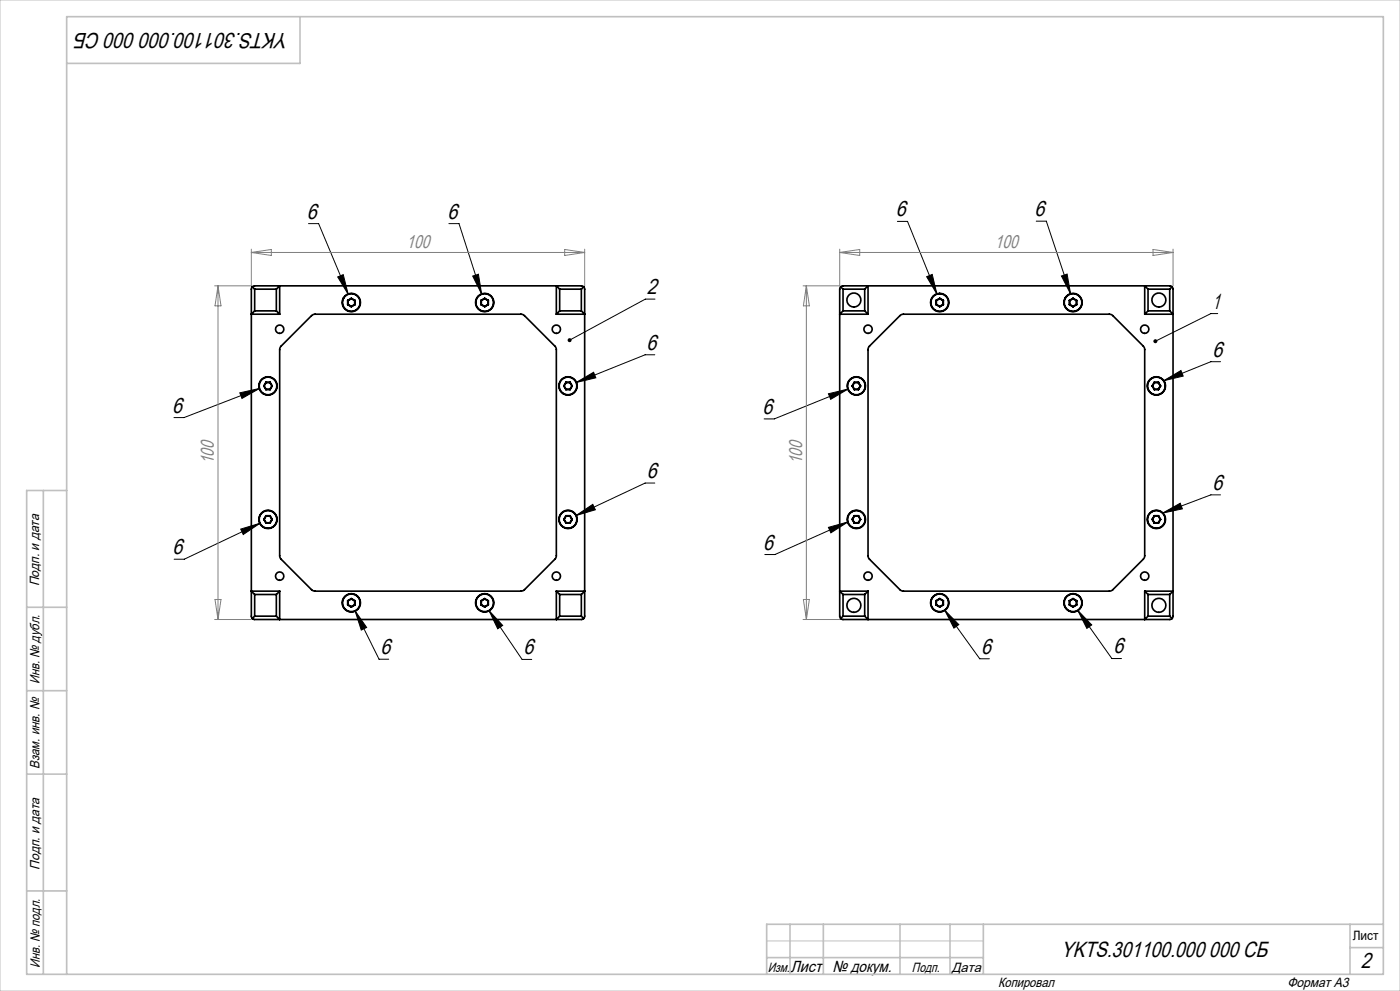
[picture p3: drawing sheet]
<svg xmlns="http://www.w3.org/2000/svg" width="420mm" height="297mm" viewBox="0 0 420 297" stroke-linecap="round" stroke-linejoin="round" font-family="sans-serif">
<g fill="none" stroke="#000" stroke-width=".3">
<path d="M92.6 67h3l8.9 21.2M134.7 67h3l6.8 21.2M269.2 66.4h3.1l8.8 21.7M310.9 66.3h3l7.3 21.8M101.3 83l1.7-.7 1.5 5.9zM141.8 82.7l1.7-.5 1 6zM196.5 89.6h-2.9l-22.7 12.3M278 82.9l1.7-.7 1.4 5.9zM318.4 82.7l1.7-.6 1.1 6zM365.3 94h-2l-16.7 8.3M71.9 117.7l6-1.3-5.3 3zM77.9 116.4l-22.7 8.7h-3"/>
<path d="M172.8 114.6l5.3-3 .6 1.6zM196.4 106.3h-2.9l-20.7 8.3M248.5 118l5.9-1.4-5.2 3.1zM254.4 116.6l-22.1 9h-3.1M349.1 114.1l5.2-3.1 .7 1.7zM366.2 108.4h-2.9l-14.2 5.7M72.2 158.6l5.8-1.8-5 3.4zM78 156.8l-22.7 10.8h-3.1M172.8 154.5l5-3.3 .8 1.6zM196.4 144.8h-2.9l-20.7 9.7M248.5 158.1l5.9-1.7-5.1 3.3zM254.4 156.4l-21.9 9.8h-3.1"/>
<path d="M348.8 153.8l5.3-3 .6 1.7zM366.2 148.3h-2.9l-14.5 5.5M106.5 183.1l3.5 4.9-1.6 .8zM106.5 183.1l7.2 14.5h2.9M146.7 183l4.1 4.4-1.5 1zM146.7 183l9.9 14.6h2.9M283.4 182.9l4.2 4.3-1.4 1zM283.4 182.9l10.5 14.5h2.9M323.3 182.9l4.2 4.4-1.4 1zM323.3 182.9l10.3 14.5h2.9"/>
</g>
<path d="M0 0h420v297h-420zM230 282h65" fill="none" stroke="#c0c0c0" stroke-width=".3"/>
<g fill="none" stroke="#c0c0c0" stroke-width=".5">
<path d="M90 5v14h-70M13 147v145M20 147h-12v145h407v-287h-395v287M8 182h12M8 207h12M8 232h12M8 267h12M237 277v15M247 277v15M270 277v15M285 277v15M295 277v15"/>
<path d="M405 277v15M415 277h-185v15M230 287h65M405 284h10"/>
</g>
<g fill="none" stroke="#808080" stroke-width=".3">
<path d="M75.4 74.7v11h-11M75.4 75.7h100M75.4 75.7l6-.9v1.8zM169.4 74.8l6 .9-6 .9zM175.4 74.7v11M251.9 75.7h100M251.9 74.7v11h-11M251.9 75.7l6-.9v1.8zM345.9 74.8l6 .9-6 .9zM351.9 74.7v11M65.4 85.7v100M65.4 85.7l.9 6h-1.8z"/>
<path d="M241.9 85.7l.9 6h-1.8zM241.9 85.7v100M64.5 179.7h1.8l-.9 6zM241 179.7h1.8l-.9 6zM64.4 185.7h11M240.9 185.7h11"/>
</g>
<path d="M170.5 101.5l-.1 .7 .5-.3-.5 .3a.6 .6 0 0 0 .8 .2 .6 .6 0 0 0 .1-.8 .6 .6 0 0 0-.8-.1zM172.8 114.6l5.3-3 .6 1.6zM172.8 154.5l5-3.3 .8 1.6zM146.7 183l4.1 4.4-1.5 1zM106.5 183.1l3.5 4.9-1.6 .8zM72.2 158.6l5.8-1.8-5 3.4zM71.9 117.7l6-1.3-5.3 3zM101.3 83l1.7-.7 1.5 5.9zM141.8 82.7l1.7-.5 1 6zM278 82.9l1.7-.7 1.4 5.9zM318.4 82.7l1.7-.6 1.1 6zM349.1 114.1l5.2-3.1 .7 1.7zM348.8 153.8l5.3-3 .6 1.7zM323.3 182.9l4.2 4.4-1.4 1zM283.4 182.9l4.2 4.3-1.4 1zM248.5 158.1l5.9-1.7-5.1 3.3zM248.5 118l5.9-1.4-5.2 3.1zM346.2 101.8l-.1 .7 .5-.2-.5 .2a.6 .6 0 0 0 .8 .3 .6 .6 0 0 0 .2-.9 .6 .6 0 0 0-.9-.1z" fill="#000"/>
<g fill="none" stroke="#000" stroke-width=".5">
<path d="M75.7 86l.7-.3h98l.7 .3M75.7 86l-.3 .7v98l.3 .7M75.7 86l.7 .7M76.4 86.7v6.5M76.4 93.2h6.5M76.4 86.7h6.5M76.4 93.2l-1 1h8.5M82.9 86.7l1-1v8.5M82.9 86.7v6.5M82.9 93.2l1 1M93.5 94.6l1-.4h61.9l.9 .4 9.3 9.2 .3 1v61.9l-.4 .9-9.3 9.2-.9 .4h-61.9l-.9-.5-9.3-9.2-.3-1v-61.9l.4-.9zM104.3 90l.1 .1"/>
<path d="M104.3 90v1.3M104.3 91.3l1.1 .6M104.4 91.2l-.1 .1M104.4 90.1v1.1M104.4 91.2l1 .6M105.4 91.8v.1M105.4 89.4v.1M105.4 89.4l1.1 .6M105.4 89.5l1 .6M105.4 89.4l-1.1 .6M105.4 89.5l-1 .6M106.4 91.2l.1 .1"/>
<path d="M106.4 91.2l-1 .6M106.4 90.1v1.1M106.5 90l-.1 .1M106.5 91.3l-1.1 .6M106.5 90v1.3M144.3 90l.1 .1M144.3 91.3l1.1 .6M144.3 90v1.3M144.4 91.2l-.1 .1M144.4 91.2l1 .6M144.4 90.1v1.1M145.4 89.4v.1"/>
<path d="M145.4 91.8v.1M145.4 89.4l-1.1 .6M145.4 89.5l-1 .6M145.4 89.4l1.1 .6M145.4 89.5l1 .6M146.4 91.2l.1 .1M146.4 91.2l-1 .6M146.4 90.1v1.1M146.5 90l-.1 .1M146.5 91.3l-1.1 .6M146.5 90v1.3M167.9 93.2l-1 1"/>
<path d="M167.9 93.2h6.5M167.9 86.7h6.5M167.9 86.7v6.5M167.9 86.7l-1-1v8.5M174.4 86.7v6.5M174.4 93.2l1 1h-8.5M175.1 86l.3 .7v98l-.3 .7M175.1 86l-.7 .7M252.2 86l.7-.3h98l.7 .3M252.2 86l-.3 .7v98l.3 .7M252.2 86l.7 .7M252.9 93.2h6.5"/>
<path d="M252.9 86.7h6.5M252.9 93.2l-1 1h8.5M252.9 86.7v6.5M259.4 86.7v6.5M259.4 86.7l1-1v8.5M259.4 93.2l1 1M280.8 90l.1 .1M280.8 91.3l1.1 .6M280.8 90v1.3M280.9 91.2l-.1 .1M280.9 91.2l1 .6M280.9 90.1v1.1"/>
<path d="M281.9 89.4v.1M281.9 91.8v.1M281.9 89.5l-1 .6M281.9 89.4l-1.1 .6M281.9 89.4l1.1 .6M281.9 89.5l1 .6M282.9 91.2l.1 .1M282.9 90.1v1.1M282.9 91.2l-1 .6M283 90l-.1 .1M283 90v1.3M283 91.3l-1.1 .6"/>
<path d="M320.8 90l.1 .1M320.8 90v1.3M320.8 91.3l1.1 .6M320.9 91.2l-.1 .1M320.9 90.1v1.1M320.9 91.2l1 .6M321.9 91.8v.1M321.9 89.4v.1M321.9 89.4l-1.1 .6M321.9 89.4l1.1 .6M321.9 89.5l-1 .6M321.9 89.5l1 .6"/>
<path d="M322.9 91.2l.1 .1M322.9 90.1v1.1M322.9 91.2l-1 .6M323 90l-.1 .1M323 91.3l-1.1 .6M323 90v1.3M344.4 93.2h6.5M344.4 86.7h6.5M344.4 86.7l-1-1v8.5M344.4 93.2l-1 1M344.4 86.7v6.5M350.9 93.2l1 1h-8.5"/>
<path d="M350.9 86.7v6.5M351.6 86l.3 .7v98l-.3 .7M351.6 86l-.7 .7M79.1 115.7h.1M79.1 115.7l.7 1.1M79.2 115.7l.6 1M79.8 114.6v.1M79.8 114.6h1.2M79.8 116.8h1.2M79.8 114.6l-.7 1.1M79.8 116.7v.1M79.8 114.7h1.2"/>
<path d="M79.8 116.7h1.2M79.8 114.7l-.6 1M81 116.7v.1M81 114.7l.6 1M81 114.6v.1M81 114.6l.7 1.1M81.6 115.7h.1M81.6 115.7l-.6 1M81.7 115.7l-.7 1.1M169.1 115.7h.1M169.1 115.7l.7 1.1M169.2 115.7l.6 1"/>
<path d="M169.8 114.6v.1M169.8 114.6l-.7 1.1M169.8 114.6h1.2M169.8 116.8h1.2M169.8 116.7v.1M169.8 114.7l-.6 1M169.8 114.7h1.2M169.8 116.7h1.2M171 116.7v.1M171 114.7l.6 1M171 114.6v.1M171 114.6l.7 1.1"/>
<path d="M171.6 115.7h.1M171.6 115.7l-.6 1M171.7 115.7l-.7 1.1M255.6 115.7h.2M255.6 115.7l.7 1.1M255.8 115.7l.5 1M256.3 114.6v.1M256.3 114.6h1.2M256.3 116.8h1.2M256.3 114.6l-.7 1.1M256.3 116.7v.1M256.3 114.7h1.2"/>
<path d="M256.3 116.7h1.2M256.3 114.7l-.5 1M257.5 116.7v.1M257.5 114.7l.6 1M257.5 114.6v.1M257.5 114.6l.7 1.1M258.1 115.7h.1M258.1 115.7l-.6 1M258.2 115.7l-.7 1.1M260.9 103.7l9.1-9.1 .9-.4h61.9l.9 .3 9.3 9.2 .4 .9v61.9l-.3 1-9.2 9.2-1 .5h-61.9l-.9-.4-9.2-9.2-.5-.9v-61.9zM345.6 115.7h.2M345.6 115.7l.7 1.1"/>
<path d="M345.8 115.7l.5 1M346.3 114.6v.1M346.3 114.6h1.2M346.3 116.8h1.2M346.3 114.6l-.7 1.1M346.3 116.7v.1M346.3 114.7h1.2M346.3 116.7h1.2M346.3 114.7l-.5 1M347.5 116.7v.1M347.5 114.7l.6 1M347.5 114.6v.1"/>
<path d="M347.5 114.6l.7 1.1M348.1 115.7h.1M348.1 115.7l-.6 1M348.2 115.7l-.7 1.1M79.1 155.7h.1M79.1 155.7l.7 1.1M79.2 155.7l.6 1M79.8 154.6v.1M79.8 156.8h1.2M79.8 154.6h1.2M79.8 154.6l-.7 1.1M79.8 156.7v.1"/>
<path d="M79.8 154.7h1.2M79.8 156.7h1.2M79.8 154.7l-.6 1M81 156.7v.1M81 154.7l.6 1M81 154.6v.1M81 154.6l.7 1.1M81.6 155.7h.1M81.6 155.7l-.6 1M81.7 155.7l-.7 1.1M169.1 155.7h.1M169.1 155.7l.7 1.1"/>
<path d="M169.2 155.7l.6 1M169.8 154.6v.1M169.8 156.8h1.2M169.8 154.6h1.2M169.8 154.6l-.7 1.1M169.8 156.7v.1M169.8 154.7h1.2M169.8 154.7l-.6 1M169.8 156.7h1.2M171 156.7v.1M171 154.7l.6 1M171 154.6v.1"/>
<path d="M171 154.6l.7 1.1M171.6 155.7h.1M171.6 155.7l-.6 1M171.7 155.7l-.7 1.1M255.6 155.7h.2M255.6 155.7l.7 1.1M255.8 155.7l.5 1M256.3 154.6v.1M256.3 156.8h1.2M256.3 154.6h1.2M256.3 154.6l-.7 1.1M256.3 156.7v.1"/>
<path d="M256.3 154.7h1.2M256.3 156.7h1.2M256.3 154.7l-.5 1M257.5 156.7v.1M257.5 154.7l.6 1M257.5 154.6v.1M257.5 154.6l.7 1.1M258.1 155.7h.1M258.1 155.7l-.6 1M258.2 155.7l-.7 1.1M345.6 155.7h.2M345.6 155.7l.7 1.1"/>
<path d="M345.8 155.7l.5 1M346.3 154.6v.1M346.3 156.8h1.2M346.3 154.6h1.2M346.3 154.6l-.7 1.1M346.3 156.7v.1M346.3 154.7h1.2M346.3 156.7h1.2M346.3 154.7l-.5 1M347.5 156.7v.1M347.5 154.7l.6 1M347.5 154.6v.1"/>
<path d="M347.5 154.6l.7 1.1M348.1 155.7h.1M348.1 155.7l-.6 1M348.2 155.7l-.7 1.1M76.4 178.2h6.5M76.4 178.2v6.5M82.9 178.2v6.5M83.9 177.2v8.5l-1-1M83.9 177.2h-8.5l1 1M83.9 177.2l-1 1M105.4 179.4v.1M105.4 179.4l1.1 .6"/>
<path d="M105.4 179.4l-1.1 .6M105.4 179.5l1 .6M105.4 179.5l-1 .6M145.4 179.4v.1M145.4 179.5l1 .6M145.4 179.4l1.1 .6M145.4 179.5l-1 .6M145.4 179.4l-1.1 .6M166.9 177.2h8.5l-1 1M166.9 177.2v8.5l1-1M166.9 177.2l1 1M167.9 178.2h6.5"/>
<path d="M167.9 178.2v6.5M174.4 178.2v6.5M252.9 178.2h6.5M252.9 178.2v6.5M259.4 178.2v6.5M260.4 177.2h-8.5l1 1M260.4 177.2l-1 1M260.4 177.2v8.5l-1-1M281.9 179.4v.1M281.9 179.4l-1.1 .6M281.9 179.4l1.1 .6M281.9 179.5l1 .6"/>
<path d="M281.9 179.5l-1 .6M321.9 179.4v.1M321.9 179.4l-1.1 .6M321.9 179.4l1.1 .6M321.9 179.5l-1 .6M321.9 179.5l1 .6M343.4 177.2h8.5l-1 1M343.4 177.2l1 1M343.4 177.2v8.5l1-1M344.4 178.2h6.5M344.4 178.2v6.5M350.9 178.2v6.5"/>
<path d="M75.7 185.4l.7 .3h98l.7-.3M76.4 184.7l-.7 .7M76.4 184.7h6.5M104.3 180l.1 .1M104.3 180v1.3M104.3 181.3l1.1 .6M104.4 181.2l-.1 .1M104.4 180.1v1.1M104.4 181.2l1 .6M105.4 181.8v.1M106.4 181.2l.1 .1M106.4 180.1v1.1"/>
<path d="M106.4 181.2l-1 .6M106.5 180l-.1 .1M106.5 180v1.3M106.5 181.3l-1.1 .6M144.3 180l.1 .1M144.3 180v1.3M144.3 181.3l1.1 .6M144.4 181.2l-.1 .1M144.4 180.1v1.1M144.4 181.2l1 .6M145.4 181.8v.1M146.4 181.2l.1 .1"/>
<path d="M146.4 180.1v1.1M146.4 181.2l-1 .6M146.5 180l-.1 .1M146.5 180v1.3M146.5 181.3l-1.1 .6M167.9 184.7h6.5M174.4 184.7l.7 .7M252.2 185.4l.7 .3h98l.7-.3M252.9 184.7h6.5M252.9 184.7l-.7 .7M280.8 180l.1 .1M280.8 180v1.3"/>
<path d="M280.8 181.3l1.1 .6M280.9 181.2l-.1 .1M280.9 180.1v1.1M280.9 181.2l1 .6M281.9 181.8v.1M282.9 181.2l.1 .1M282.9 180.1v1.1M282.9 181.2l-1 .6M283 180l-.1 .1M283 180v1.3M283 181.3l-1.1 .6M320.8 180l.1 .1"/>
<path d="M320.8 180v1.3M320.8 181.3l1.1 .6M320.9 181.2l-.1 .1M320.9 180.1v1.1M320.9 181.2l1 .6M321.9 181.8v.1M322.9 181.2l.1 .1M322.9 180.1v1.1M322.9 181.2l-1 .6M323 180l-.1 .1M323 180v1.3M323 181.3l-1.1 .6"/>
<path d="M344.4 184.7h6.5M350.9 184.7l.7 .7"/>
<circle cx="83.9" cy="98.7" r="1.25"/>
<circle cx="105.4" cy="90.7" r="2.75"/>
<circle cx="105.4" cy="90.7" r="2.65"/>
<circle cx="145.4" cy="90.7" r="2.75"/>
<circle cx="145.4" cy="90.7" r="2.65"/>
<circle cx="166.9" cy="98.7" r="1.25"/>
<circle cx="256.2" cy="89.9" r="2.1"/>
<circle cx="260.4" cy="98.7" r="1.25"/>
<circle cx="281.9" cy="90.7" r="2.75"/>
<circle cx="281.9" cy="90.7" r="2.65"/>
<circle cx="321.9" cy="90.7" r="2.65"/>
<circle cx="321.9" cy="90.7" r="2.75"/>
<circle cx="343.4" cy="98.7" r="1.25"/>
<circle cx="347.7" cy="89.9" r="2.1"/>
<circle cx="80.4" cy="115.7" r="2.75"/>
<circle cx="80.4" cy="115.7" r="2.65"/>
<circle cx="170.4" cy="115.7" r="2.65"/>
<circle cx="170.4" cy="115.7" r="2.75"/>
<circle cx="256.9" cy="115.7" r="2.65"/>
<circle cx="256.9" cy="115.7" r="2.75"/>
<circle cx="346.9" cy="115.7" r="2.65"/>
<circle cx="346.9" cy="115.7" r="2.75"/>
<circle cx="80.4" cy="155.7" r="2.65"/>
<circle cx="80.4" cy="155.7" r="2.75"/>
<circle cx="170.4" cy="155.7" r="2.75"/>
<circle cx="170.4" cy="155.7" r="2.65"/>
<circle cx="256.9" cy="155.7" r="2.65"/>
<circle cx="256.9" cy="155.7" r="2.75"/>
<circle cx="346.9" cy="155.7" r="2.65"/>
<circle cx="346.9" cy="155.7" r="2.75"/>
<circle cx="83.9" cy="172.7" r="1.25"/>
<circle cx="166.9" cy="172.7" r="1.25"/>
<circle cx="260.4" cy="172.7" r="1.25"/>
<circle cx="343.4" cy="172.7" r="1.25"/>
<circle cx="105.4" cy="180.7" r="2.65"/>
<circle cx="105.4" cy="180.7" r="2.75"/>
<circle cx="145.4" cy="180.7" r="2.65"/>
<circle cx="145.4" cy="180.7" r="2.75"/>
<circle cx="256.2" cy="181.4" r="2.1"/>
<circle cx="281.9" cy="180.7" r="2.75"/>
<circle cx="281.9" cy="180.7" r="2.65"/>
<circle cx="321.9" cy="180.7" r="2.65"/>
<circle cx="321.9" cy="180.7" r="2.75"/>
<circle cx="347.7" cy="181.4" r="2.1"/>
</g>
<g font-size="6.6">
<text x="86.6" y="9.9" transform="rotate(-180 86.6 9.9)">YKTS.301100.000 000 СБ</text>
<text x="92.1" y="65.5">6</text>
<text x="134.2" y="65.5">6</text>
<text x="268.7" y="64.9">6</text>
<text x="310.4" y="64.8">6</text>
<text x="194.1" y="88.1">2</text>
<text x="363.7" y="92.5">1</text>
<text x="194" y="104.8">6</text>
<text x="363.7" y="106.9">6</text>
<text x="51.7" y="123.7">6</text>
<text x="228.8" y="124">6</text>
<text x="194" y="143.3">6</text>
<text x="363.7" y="146.8">6</text>
<text x="51.7" y="166.1">6</text>
<text x="228.9" y="164.7">6</text>
<text x="114.2" y="196.1">6</text>
<text x="157.1" y="196.1">6</text>
<text x="294.4" y="196">6</text>
<text x="334" y="195.9">6</text>
<text x="318.3" y="286.7">YKTS.301100.000 000 СБ</text>
<text x="408.2" y="290.2">2</text>
</g>
<g font-size="5.6" fill="#808080">
<text x="122" y="74.4">100</text>
<text x="298.5" y="74.4">100</text>
<text x="64.1" y="139.1" transform="rotate(-90 64.1 139.1)">100</text>
<text x="240.7" y="139.1" transform="rotate(-90 240.7 139.1)">100</text>
</g>
<g font-size="4.8">
<text x="237.1" y="291.3">Лист</text>
<text x="249.8" y="291.2">№ докум.</text>
</g>
<g font-size="4">
<text x="11.7" y="175.7" transform="rotate(-90 11.7 175.7)">Подп. и дата</text>
<text x="11.8" y="205" transform="rotate(-90 11.8 205)">Инв. № дубл.</text>
<text x="11.9" y="230.4" transform="rotate(-90 11.9 230.4)">Взам. инв. №</text>
<text x="11.8" y="260.6" transform="rotate(-90 11.8 260.6)">Подп. и дата</text>
<text x="11.9" y="290.1" transform="rotate(-90 11.9 290.1)">Инв. № подл.</text>
<text x="230.3" y="291.3">Изм.</text>
<text x="273.6" y="291.2">Подп.</text>
<text x="285.5" y="291.2">Дата</text>
<text x="299.4" y="295.7">Копировал</text>
<text x="386.2" y="295.7">Формат А3</text>
</g>
<text font-size="3.9" x="405.8" y="281.7">Лист</text>
</svg>
